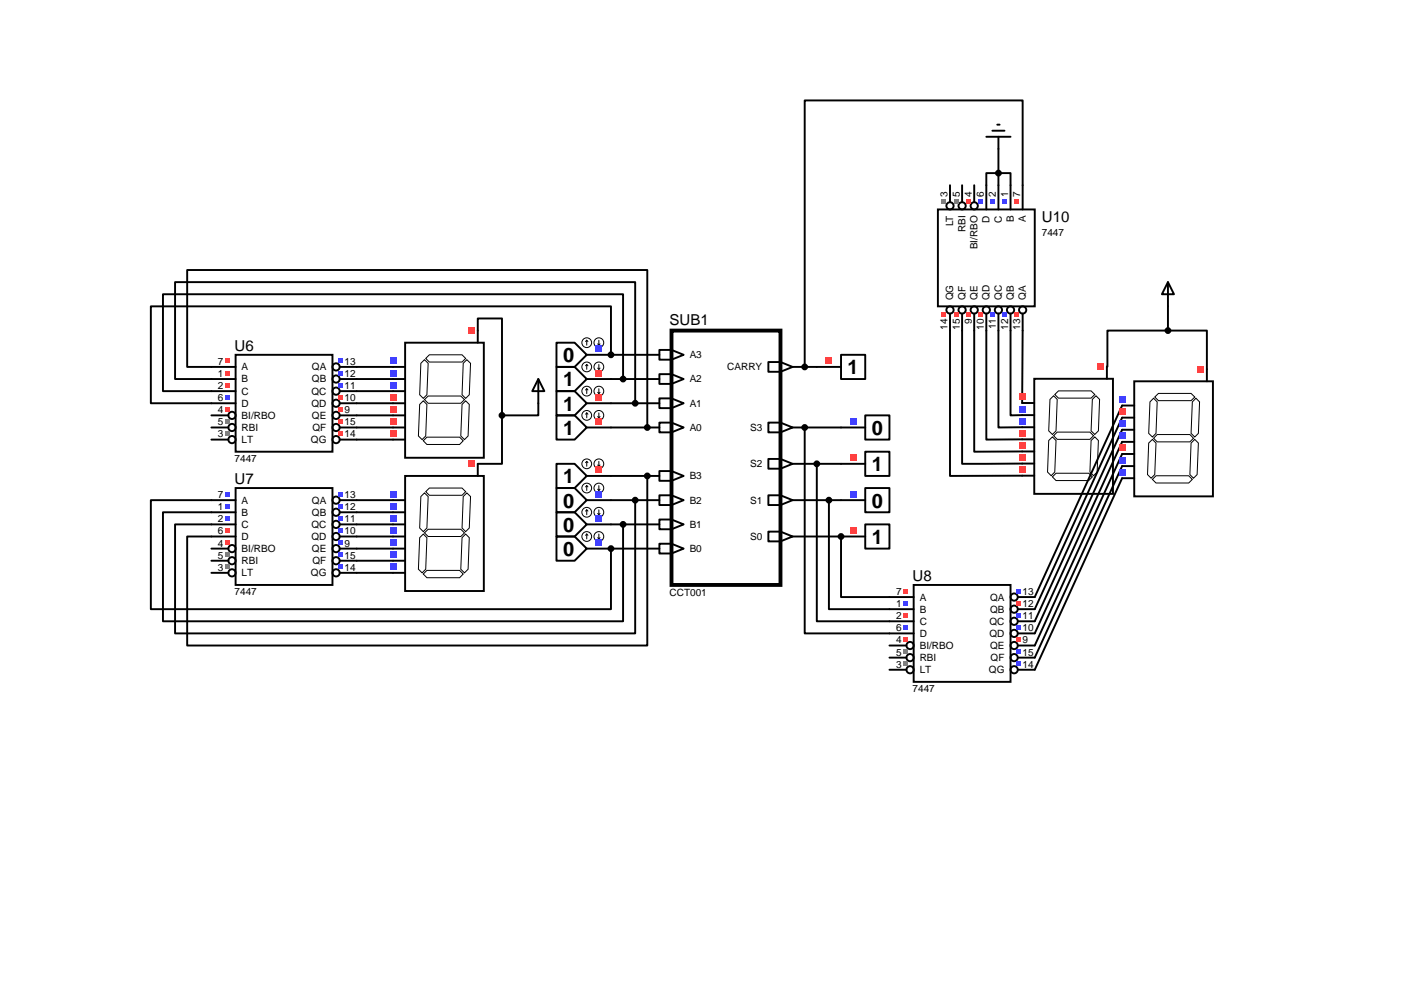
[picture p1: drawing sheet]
<svg xmlns="http://www.w3.org/2000/svg" width="297mm" height="210mm" viewBox="0 0 297 210" stroke-linecap="round" stroke-linejoin="round" font-family="sans-serif">
<g fill="none" stroke="#000" stroke-width=".41">
<path d="M206.9 38.8v-2.5h5.1v2.5M209.4 31.2v7.6M214.5 38.8v-17.7h-45.7v55.8M44.3 79.5h-7.6v-20.3h96.5v25.4M44.3 76.9h-5v-20.3h96.5v33M74.8 76.9h7.6M74.8 79.5h7.6M100.2 69.3v-2.5h5.1v20.3M128.2 79.5h10.1M130.7 79.5v-17.8h-96.5v20.3h10.1M138.3 73.4h2.6l2.5 1-2.5 1h-2.6zM138.3 78.5h2.6l2.5 1-2.5 1h-2.6z"/>
<path d="M138.3 74.4h-10.1v-10.2h-96.6v20.4h12.7M140.9 73.4v2M140.9 78.5v2M161.2 75.9h2.5l2.6 1-2.6 1.1h-2.5zM163.7 75.9v2.1M166.3 76.9h10.1M176.4 74.4h5.1v5.1h-5.1zM199.3 69.3v30.5l15.1-.1M201.8 69.3v28l12.6-.1M204.4 69.3v25.4h10M206.9 69.3v22.9l7.5-.1M209.4 69.3v20.3h5"/>
<path d="M212 69.3v17.8l2.4-.1M214.5 69.3l-.1 15.2M245 69.3h-12.7v7.6h-.1M245 69.3h8.2v8.1M245 64.2v5.1M74.8 82h7.6M74.8 84.6h7.6M74.8 87.1h7.6M74.8 89.6h7.6M74.8 92.2h7.6M105.3 87.1v10.2h-5.1M112.9 84.6v2.5h-7.6"/>
<path d="M128.2 84.6h10.1M128.2 89.6h10.1M128.2 99.8h10.1M135.8 99.8v35.6h-96.5v-22.9h5M138.3 83.5h2.6l2.5 1.1-2.5 1h-2.6zM138.3 88.6h2.6l2.5 1-2.5 1.1h-2.6zM138.3 98.8h2.6l2.5 1-2.5 1h-2.6zM140.9 83.5v2.1M140.9 88.6v2.1M140.9 98.8v2M161.2 88.6h2.5l2.6 1-2.6 1.1h-2.5zM161.2 96.2h2.5l2.6 1.1-2.6 1h-2.5z"/>
<path d="M163.7 88.6v2.1M163.7 96.2v2.1M166.3 89.6h10.1M166.3 97.3h10.1M168.8 89.6v43.2h17.8M171.3 97.3v33h15.3M235.4 85l-18.3 40.2M235.4 87.6l-18.3 40.1M235.4 90.1l-18.3 40.2M235.4 92.7l-18.3 40.1M235.4 95.2l-18.3 40.2M235.4 97.7l-18.3 40.2"/>
<path d="M44.3 104.9h-12.7v22.8h96.6v-12.7h10.1M44.3 107.4h-10.1v22.9h96.5v-20.3M74.8 104.9h7.6M74.8 107.4h7.6M74.8 110h7.6M74.8 112.5h7.6M74.8 115h7.6M74.8 117.6h7.6M128.2 104.9h10.1M128.2 110h10.1M133.2 104.9v27.9h-96.5v-22.8h7.6M138.3 103.9h2.6l2.5 1-2.5 1h-2.6z"/>
<path d="M138.3 108.9h2.6l2.5 1.1-2.5 1h-2.6zM138.3 114h2.6l2.5 1-2.5 1.1h-2.6zM140.9 103.9v2M140.9 108.9v2.1M140.9 114v2.1M161.2 111.5h2.5l2.6 1-2.6 1h-2.5zM161.2 103.9h2.5l2.6 1-2.6 1h-2.5zM163.7 103.9v2M163.7 111.5v2M166.3 112.5h10.1v12.7h10.2M166.3 104.9h10.1M173.9 104.9v22.8h12.7"/>
<path d="M235.4 100.3l-18.3 40.1M74.8 120.1h7.6"/>
</g>
<g fill="#000">
<circle cx="128.2" cy="74.4" r=".2"/>
<circle cx="128.2" cy="115" r=".2"/>
<circle cx="176.4" cy="112.5" r=".2"/>
</g>
<path d="M140.9 69.3h22.8v53.4h-22.8z" fill="none" stroke="#000" stroke-width=".81"/>
<path d="M173.2 75h1.3v1.3h-1.3z" fill="#ff4040"/>
<path d="M176.4 89.6h5.1M181.5 87.1h5.1v5.1h-5.1z" fill="none" stroke="#000" stroke-width=".41"/>
<path d="M178.3 87.7h1.3v1.3h-1.3z" fill="#4040ff"/>
<path d="M176.4 97.3h5.1M181.5 94.7h5.1v5.1h-5.1z" fill="none" stroke="#000" stroke-width=".41"/>
<path d="M178.3 95.4h1.3v1.2h-1.3z" fill="#ff4040"/>
<path d="M176.4 104.9h5.1M181.5 102.3h5.1v5.1h-5.1z" fill="none" stroke="#000" stroke-width=".41"/>
<path d="M178.3 103h1.3v1.3h-1.3z" fill="#4040ff"/>
<path d="M176.4 112.5h5.1M181.5 110h5.1v5h-5.1z" fill="none" stroke="#000" stroke-width=".41"/>
<path d="M178.3 110.6h1.3v1.3h-1.3z" fill="#ff4040"/>
<path d="M116.7 71.9h3.8l2.6 2.5-2.6 2.5h-3.8zM123.1 74.4h5.1" fill="none" stroke="#000" stroke-width=".41"/>
<g fill="none" stroke="#000" stroke-width=".21">
<path d="M123.1 71.3l-.3 .3M123.1 71.3l.2 .3M123.1 71.3v1.1M125.4 72.1l.2 .3M125.6 71.3v1.1M125.9 72.1l-.3 .3"/>
<circle cx="123.1" cy="71.9" r="1.02"/>
<circle cx="125.6" cy="71.9" r="1.02"/>
</g>
<path d="M125 72.5h1.3v1.3h-1.3z" fill="#4040ff"/>
<path d="M116.7 76.9h3.8l2.6 2.6-2.6 2.5h-3.8zM123.1 79.5h5.1" fill="none" stroke="#000" stroke-width=".41"/>
<g fill="none" stroke="#000" stroke-width=".21">
<path d="M123.1 76.4l-.3 .3M123.1 76.4l.2 .3M123.1 76.4v1.1M125.4 77.2l.2 .3M125.6 76.4v1.1M125.9 77.2l-.3 .3"/>
<circle cx="123.1" cy="76.9" r="1.02"/>
<circle cx="125.6" cy="76.9" r="1.02"/>
</g>
<path d="M125 77.6h1.3v1.3h-1.3z" fill="#ff4040"/>
<path d="M116.7 82h3.8l2.6 2.6-2.6 2.5h-3.8zM123.1 84.6h5.1" fill="none" stroke="#000" stroke-width=".41"/>
<g fill="none" stroke="#000" stroke-width=".21">
<path d="M123.1 81.5l-.3 .3M123.1 81.5l.2 .3M123.1 81.5v1M125.4 82.3l.2 .2M125.6 81.5v1M125.9 82.3l-.3 .2"/>
<circle cx="123.1" cy="82" r="1.02"/>
<circle cx="125.6" cy="82" r="1.02"/>
</g>
<path d="M125 82.7h1.3v1.2h-1.3z" fill="#ff4040"/>
<path d="M116.7 87.1h3.8l2.6 2.5-2.6 2.6h-3.8zM123.1 89.6h5.1" fill="none" stroke="#000" stroke-width=".41"/>
<g fill="none" stroke="#000" stroke-width=".21">
<path d="M123.1 86.6l-.3 .3M123.1 86.6l.2 .3M123.1 86.6v1M125.4 87.3l.2 .3M125.6 86.6v1M125.9 87.3l-.3 .3"/>
<circle cx="123.1" cy="87.1" r="1.02"/>
<circle cx="125.6" cy="87.1" r="1.02"/>
</g>
<path d="M125 87.7h1.3v1.3h-1.3z" fill="#ff4040"/>
<path d="M116.7 97.3h3.8l2.6 2.5-2.6 2.5h-3.8zM123.1 99.8h5.1" fill="none" stroke="#000" stroke-width=".41"/>
<g fill="none" stroke="#000" stroke-width=".21">
<path d="M123.1 96.7l-.3 .3M123.1 96.7l.2 .3M123.1 96.7v1.1M125.4 97.5l.2 .3M125.6 96.7v1.1M125.9 97.5l-.3 .3"/>
<circle cx="123.1" cy="97.3" r="1.02"/>
<circle cx="125.6" cy="97.3" r="1.02"/>
</g>
<path d="M125 97.9h1.3v1.3h-1.3z" fill="#ff4040"/>
<path d="M116.7 102.3h3.8l2.6 2.6-2.6 2.5h-3.8zM123.1 104.9h5.1" fill="none" stroke="#000" stroke-width=".41"/>
<g fill="none" stroke="#000" stroke-width=".21">
<path d="M123.1 101.8l-.3 .3M123.1 101.8l.2 .3M123.1 101.8v1.1M125.4 102.6l.2 .3M125.6 101.8v1.1M125.9 102.6l-.3 .3"/>
<circle cx="123.1" cy="102.3" r="1.02"/>
<circle cx="125.6" cy="102.3" r="1.02"/>
</g>
<path d="M125 103h1.3v1.3h-1.3z" fill="#4040ff"/>
<path d="M116.7 107.4h3.8l2.6 2.6-2.6 2.5h-3.8zM123.1 110h5.1" fill="none" stroke="#000" stroke-width=".41"/>
<g fill="none" stroke="#000" stroke-width=".21">
<path d="M123.1 106.9l-.3 .3M123.1 106.9l.2 .3M123.1 106.9v1M125.4 107.7l.2 .2M125.6 106.9v1M125.9 107.7l-.3 .2"/>
<circle cx="123.1" cy="107.4" r="1.02"/>
<circle cx="125.6" cy="107.4" r="1.02"/>
</g>
<path d="M125 108.1h1.3v1.2h-1.3z" fill="#4040ff"/>
<path d="M116.7 112.5h3.8l2.6 2.5-2.6 2.6h-3.8zM123.1 115h5.1" fill="none" stroke="#000" stroke-width=".41"/>
<g fill="none" stroke="#000" stroke-width=".21">
<path d="M123.1 112l-.3 .3M123.1 112l.2 .3M123.1 112v1M125.4 112.7l.2 .3M125.6 112v1M125.9 112.7l-.3 .3"/>
<circle cx="123.1" cy="112.5" r="1.02"/>
<circle cx="125.6" cy="112.5" r="1.02"/>
</g>
<path d="M125 113.1h1.3v1.3h-1.3z" fill="#4040ff"/>
<path d="M82.4 76.9h2.6M82.4 79.5h2.6M85 71.9h16.5v24.1h-16.5zM100.2 69.3v2.6M82.4 82h2.6M82.4 84.6h2.6M82.4 87.1h2.6M82.4 89.6h2.6M82.4 92.2h2.6" fill="none" stroke="#000" stroke-width=".41"/>
<path d="M89 75.4l.8 .8-.2 6.6-.8 .7-.8-.7 .3-6.6zM89.3 75.2l.8-.8h6.8l.8 .8-.8 .7h-6.8zM97.9 75.4l.8 .8-.3 6.6-.7 .7-.8-.7 .3-6.6zM88 84.8l.8-.8 .8 .8-.3 6.6-.8 .8-.7-.8zM88.8 92.4l.8-.7h6.8l.8 .7-.8 .8h-6.8zM89 83.8l.8-.8h6.9l.7 .8-.7 .8h-6.9zM96.9 84.8l.8-.8 .7 .8-.2 6.6-.8 .8-.7-.8z" fill="none" stroke="#000" stroke-width=".21"/>
<g fill="#4040ff">
<path d="M81.8 75h1.3v1.3h-1.3z"/>
<path d="M81.8 77.6h1.3v1.3h-1.3z"/>
<path d="M81.8 80.1h1.3v1.3h-1.3z"/>
</g>
<g fill="#ff4040">
<path d="M81.8 82.7h1.3v1.2h-1.3z"/>
<path d="M81.8 85.2h1.3v1.3h-1.3z"/>
<path d="M81.8 87.7h1.3v1.3h-1.3z"/>
<path d="M81.8 90.3h1.3v1.3h-1.3z"/>
<path d="M98.3 68.7h1.3v1.3h-1.3z"/>
</g>
<path d="M85 99.8h16.5v24.1h-16.5zM100.2 97.3v2.5M82.4 104.9h2.6M82.4 107.4h2.6M82.4 110h2.6M82.4 112.5h2.6M82.4 115h2.6M82.4 117.6h2.6M82.4 120.1h2.6" fill="none" stroke="#000" stroke-width=".41"/>
<path d="M88.3 104.1l.7-.7 .8 .7-.2 6.6-.8 .8-.8-.8zM88.8 112l.8 .7-.3 6.7-.8 .7-.7-.7 .2-6.7zM89 111.7l.8-.7h6.9l.7 .7-.7 .8h-6.9zM89.3 103.1l.8-.8h6.8l.8 .8-.8 .8h-6.8zM96.9 112.7l.8-.7 .7 .7-.2 6.7-.8 .7-.7-.7zM97.2 104.1l.7-.7 .8 .7-.3 6.6-.7 .8-.8-.8zM88.8 120.4l.8-.8h6.8l.8 .8-.8 .7h-6.8z" fill="none" stroke="#000" stroke-width=".21"/>
<g fill="#4040ff">
<path d="M81.8 103h1.3v1.3h-1.3z"/>
<path d="M81.8 105.5h1.3v1.3h-1.3z"/>
<path d="M81.8 108.1h1.3v1.2h-1.3z"/>
<path d="M81.8 110.6h1.3v1.3h-1.3z"/>
<path d="M81.8 113.1h1.3v1.3h-1.3z"/>
<path d="M81.8 115.7h1.3v1.3h-1.3z"/>
<path d="M81.8 118.2h1.3v1.3h-1.3z"/>
</g>
<path d="M98.3 96.6h1.3v1.3h-1.3z" fill="#ff4040"/>
<g fill="none" stroke="#000" stroke-width=".41">
<path d="M44.3 76.9h5.1M44.3 79.5h5.1M49.4 74.4h20.3v20.3h-20.3zM71.3 76.9h3.5M71.3 79.5h3.5M44.3 82h5.1M44.3 84.6h5.1M44.3 87.1h3.6M44.3 89.6h3.6M44.3 92.2h3.6M71.3 82h3.5M71.3 84.6h3.5"/>
<path d="M71.3 87.1h3.5M71.3 89.6h3.5M71.3 92.2h3.5"/>
<circle cx="70.5" cy="79.5" r=".76"/>
<circle cx="70.5" cy="76.9" r=".76"/>
<circle cx="48.7" cy="92.2" r=".76"/>
<circle cx="48.7" cy="87.1" r=".76"/>
<circle cx="48.7" cy="89.6" r=".76"/>
<circle cx="70.5" cy="84.6" r=".76"/>
<circle cx="70.5" cy="92.2" r=".76"/>
<circle cx="70.5" cy="87.1" r=".76"/>
<circle cx="70.5" cy="89.6" r=".76"/>
<circle cx="70.5" cy="82" r=".76"/>
</g>
<path d="M47.3 75.2h1v1h-1z" fill="#ff4040"/>
<path d="M70.9 75.2h1v1h-1z" fill="#4040ff"/>
<path d="M47.3 77.7h1v1h-1z" fill="#ff4040"/>
<path d="M70.9 77.7h1v1h-1z" fill="#4040ff"/>
<path d="M47.3 80.2h1v1.1h-1z" fill="#ff4040"/>
<g fill="#4040ff">
<path d="M70.9 80.2h1v1.1h-1z"/>
<path d="M47.3 82.8h1v1h-1z"/>
</g>
<g fill="#ff4040">
<path d="M70.9 82.8h1v1h-1z"/>
<path d="M47.3 85.3h1v1.1h-1z"/>
<path d="M70.9 85.3h1v1.1h-1z"/>
</g>
<path d="M47.3 87.9h1v1h-1z" fill="#808080"/>
<path d="M70.9 87.9h1v1h-1z" fill="#ff4040"/>
<path d="M47.3 90.4h1v1h-1z" fill="#808080"/>
<path d="M70.9 90.4h1v1h-1z" fill="#ff4040"/>
<g fill="none" stroke="#000" stroke-width=".41">
<path d="M44.3 104.9h5.1M44.3 107.4h5.1M44.3 110h5.1M44.3 112.5h5.1M44.3 115h3.6M44.3 117.6h3.6M49.4 102.3h20.3v20.4h-20.3zM71.3 104.9h3.5M71.3 107.4h3.5M71.3 110h3.5M71.3 112.5h3.5M71.3 115h3.5"/>
<path d="M71.3 117.6h3.5M44.3 120.1h3.6M71.3 120.1h3.5"/>
<circle cx="48.7" cy="117.6" r=".76"/>
<circle cx="48.7" cy="115" r=".76"/>
<circle cx="70.5" cy="110" r=".76"/>
<circle cx="70.5" cy="117.6" r=".76"/>
<circle cx="70.5" cy="104.9" r=".76"/>
<circle cx="70.5" cy="112.5" r=".76"/>
<circle cx="70.5" cy="115" r=".76"/>
<circle cx="70.5" cy="107.4" r=".76"/>
<circle cx="48.7" cy="120.1" r=".76"/>
<circle cx="70.5" cy="120.1" r=".76"/>
</g>
<g fill="#4040ff">
<path d="M47.3 103.1h1v1h-1z"/>
<path d="M70.9 103.1h1v1h-1z"/>
<path d="M47.3 105.6h1v1.1h-1z"/>
<path d="M70.9 105.6h1v1.1h-1z"/>
<path d="M47.3 108.2h1v1h-1z"/>
<path d="M70.9 108.2h1v1h-1z"/>
</g>
<path d="M47.3 110.7h1v1.1h-1z" fill="#ff4040"/>
<path d="M70.9 110.7h1v1.1h-1z" fill="#4040ff"/>
<path d="M47.3 113.3h1v1h-1z" fill="#ff4040"/>
<path d="M70.9 113.3h1v1h-1z" fill="#4040ff"/>
<path d="M47.3 115.8h1v1h-1z" fill="#808080"/>
<path d="M70.9 115.8h1v1h-1z" fill="#4040ff"/>
<path d="M47.3 118.3h1v1.1h-1z" fill="#808080"/>
<path d="M70.9 118.3h1v1.1h-1z" fill="#4040ff"/>
<path d="M112.9 79.5l1.3 2.5h-2.5zM112.9 79.5v5.1M237.9 80h16.5v24.1h-16.5zM253.2 77.4v2.6M235.4 85h2.5M235.4 87.6h2.5M235.4 90.1h2.5M235.4 92.7h2.5M235.4 95.2h2.5M235.4 97.7h2.5M235.4 100.3h2.5" fill="none" stroke="#000" stroke-width=".41"/>
<g fill="#000" stroke="#000" stroke-width=".41">
<circle cx="128.2" cy="74.4" r=".51"/>
<circle cx="130.7" cy="79.5" r=".51"/>
<circle cx="105.3" cy="87.1" r=".51"/>
<circle cx="133.2" cy="84.6" r=".51"/>
<circle cx="135.8" cy="99.8" r=".51"/>
<circle cx="135.8" cy="89.6" r=".51"/>
<circle cx="128.2" cy="115" r=".51"/>
<circle cx="130.7" cy="110" r=".51"/>
<circle cx="133.2" cy="104.9" r=".51"/>
</g>
<path d="M241 92.9l.7-.8 .8 .8-.3 6.6-.7 .8-.8-.8zM242 83.5l.7 .8-.2 6.6-.8 .7-.7-.7 .2-6.6zM242.2 83.3l.8-.8h6.9l.7 .8-.7 .7h-6.9zM242.7 91.1h6.9l.8 .8-.8 .8h-6.9l-.7-.8zM249.9 92.9l.7-.8 .8 .8-.3 6.6-.7 .8-.8-.8zM250.9 83.5l.7 .8-.2 6.6-.8 .7-.7-.7 .2-6.6zM241.7 100.5l.8-.7h6.9l.7 .7-.7 .8h-6.9z" fill="none" stroke="#000" stroke-width=".21"/>
<path d="M234.8 83.1h1.2v1.3h-1.2z" fill="#4040ff"/>
<path d="M234.8 85.7h1.2v1.3h-1.2z" fill="#ff4040"/>
<g fill="#4040ff">
<path d="M234.8 88.2h1.2v1.3h-1.2z"/>
<path d="M234.8 90.8h1.2v1.2h-1.2z"/>
</g>
<path d="M234.8 93.3h1.2v1.3h-1.2z" fill="#ff4040"/>
<g fill="#4040ff">
<path d="M234.8 95.8h1.2v1.3h-1.2z"/>
<path d="M234.8 98.4h1.2v1.3h-1.2z"/>
</g>
<path d="M251.3 76.8h1.3v1.3h-1.3z" fill="#ff4040"/>
<path d="M217 79.4h16.5v24.2h-16.5zM232.2 76.9v2.5M214.4 84.5h2.6M214.4 87h2.6M214.4 89.6h2.6M214.4 92.1h2.6M214.4 94.7h2.6M214.4 97.2h2.6M214.4 99.7h2.6" fill="none" stroke="#000" stroke-width=".41"/>
<path d="M220 92.4l.8-.8 .7 .8-.2 6.6-.8 .7-.8-.7zM220.3 83.7l.7-.7 .8 .7-.3 6.6-.7 .8-.8-.8zM220.8 100l.7-.8h6.9l.7 .8-.7 .8h-6.9zM221 91.4l.8-.8h6.8l.8 .8-.8 .7h-6.8zM221.3 82.7l.7-.7h6.9l.8 .7-.8 .8h-6.9zM228.9 92.4l.8-.8 .7 .8-.2 6.6-.8 .7-.8-.7zM229.1 83.7l.8-.7 .8 .7-.3 6.6-.7 .8-.8-.8z" fill="none" stroke="#000" stroke-width=".21"/>
<path d="M213.8 82.6h1.3v1.3h-1.3z" fill="#ff4040"/>
<g fill="#4040ff">
<path d="M213.8 85.1h1.3v1.3h-1.3z"/>
<path d="M213.8 87.7h1.3v1.3h-1.3z"/>
</g>
<g fill="#ff4040">
<path d="M213.8 90.2h1.3v1.3h-1.3z"/>
<path d="M213.8 92.8h1.3v1.3h-1.3z"/>
<path d="M213.8 95.3h1.3v1.3h-1.3z"/>
<path d="M213.8 97.8h1.3v1.3h-1.3z"/>
<path d="M230.3 76.3h1.3v1.2h-1.3z"/>
</g>
<g fill="none" stroke="#000" stroke-width=".41">
<path d="M245 59.2l1.3 2.5h-2.6zM245 59.2v5M186.6 125.2h5.1M186.6 127.7h5.1M186.6 130.3h5.1M186.6 132.8h5.1M186.6 135.4h3.5M186.6 137.9h3.5M191.7 122.7h20.3v20.3h-20.3zM213.5 125.2h3.6M213.5 127.7h3.6M213.5 130.3h3.6"/>
<path d="M213.5 132.8h3.6M213.5 135.4h3.6M213.5 137.9h3.6M186.6 140.4h3.5M213.5 140.4h3.6"/>
<circle cx="190.9" cy="135.4" r=".76"/>
<circle cx="190.9" cy="137.9" r=".76"/>
<circle cx="212.7" cy="127.7" r=".76"/>
<circle cx="212.7" cy="130.3" r=".76"/>
<circle cx="212.7" cy="125.2" r=".76"/>
<circle cx="212.7" cy="135.4" r=".76"/>
<circle cx="212.7" cy="137.9" r=".76"/>
<circle cx="212.7" cy="132.8" r=".76"/>
<circle cx="190.9" cy="140.4" r=".76"/>
<circle cx="212.7" cy="140.4" r=".76"/>
</g>
<path d="M189.5 123.4h1v1.1h-1z" fill="#ff4040"/>
<g fill="#4040ff">
<path d="M213.1 123.4h1.1v1.1h-1.1z"/>
<path d="M189.5 126h1v1h-1z"/>
</g>
<g fill="#ff4040">
<path d="M213.1 126h1.1v1h-1.1z"/>
<path d="M189.5 128.5h1v1h-1z"/>
</g>
<g fill="#4040ff">
<path d="M213.1 128.5h1.1v1h-1.1z"/>
<path d="M189.5 131h1v1.1h-1z"/>
<path d="M213.1 131h1.1v1.1h-1.1z"/>
</g>
<g fill="#ff4040">
<path d="M189.5 133.6h1v1h-1z"/>
<path d="M213.1 133.6h1.1v1h-1.1z"/>
</g>
<path d="M189.5 136.1h1v1.1h-1z" fill="#808080"/>
<path d="M213.1 136.1h1.1v1.1h-1.1z" fill="#4040ff"/>
<path d="M189.5 138.7h1v1h-1z" fill="#808080"/>
<path d="M213.1 138.7h1.1v1h-1.1z" fill="#4040ff"/>
<g fill="#000" stroke="#000" stroke-width=".41">
<circle cx="168.8" cy="89.6" r=".51"/>
<circle cx="171.3" cy="97.3" r=".51"/>
<circle cx="173.9" cy="104.9" r=".51"/>
<circle cx="176.4" cy="112.5" r=".51"/>
</g>
<g fill="none" stroke="#000" stroke-width=".41">
<path d="M199.3 38.8v3.6M201.8 38.8v3.6M204.4 38.8v3.6M206.9 38.8v5.1M209.4 38.8v5.1M212 38.8v5.1M214.5 38.8v5.1M196.7 43.9h20.4v20.3h-20.4zM199.3 65.8v3.5M201.8 65.8v3.5M204.4 65.8v3.5M206.9 65.8v3.5"/>
<path d="M209.4 65.8v3.5M212 65.8v3.5M214.5 65.8v3.5"/>
<circle cx="199.3" cy="43.2" r=".76"/>
<circle cx="201.8" cy="43.2" r=".76"/>
<circle cx="204.4" cy="43.2" r=".76"/>
<circle cx="199.3" cy="65" r=".76"/>
<circle cx="201.8" cy="65" r=".76"/>
<circle cx="204.4" cy="65" r=".76"/>
<circle cx="206.9" cy="65" r=".76"/>
<circle cx="209.4" cy="65" r=".76"/>
<circle cx="212" cy="65" r=".76"/>
<circle cx="214.5" cy="65" r=".76"/>
</g>
<g fill="#ff4040">
<path d="M212.7 41.8h1.1v1h-1.1z"/>
<path d="M212.7 65.4h1.1v1h-1.1z"/>
</g>
<g fill="#4040ff">
<path d="M210.2 41.8h1v1h-1z"/>
<path d="M210.2 65.4h1v1h-1z"/>
<path d="M207.7 41.8h1v1h-1z"/>
<path d="M207.7 65.4h1v1h-1z"/>
<path d="M205.1 41.8h1.1v1h-1.1z"/>
</g>
<g fill="#ff4040">
<path d="M205.1 65.4h1.1v1h-1.1z"/>
<path d="M202.6 41.8h1v1h-1z"/>
<path d="M202.6 65.4h1v1h-1z"/>
</g>
<path d="M200 41.8h1.1v1h-1.1z" fill="#808080"/>
<path d="M200 65.4h1.1v1h-1.1z" fill="#ff4040"/>
<path d="M197.5 41.8h1v1h-1z" fill="#808080"/>
<path d="M197.5 65.4h1v1h-1z" fill="#ff4040"/>
<g fill="#000" stroke="#000" stroke-width=".41">
<circle cx="209.4" cy="36.3" r=".51"/>
<circle cx="168.8" cy="76.9" r=".51"/>
<circle cx="245" cy="69.3" r=".51"/>
</g>
<path d="M206.9 28.7h5.1M208.2 27.4h2.5M209.2 26.1h.5M209.4 28.7v2.5" fill="none" stroke="#000" stroke-width=".41"/>
<g font-size="4.2">
<text x="118.1" y="76">0</text>
<text x="118.1" y="81">1</text>
<text x="177.8" y="78.5">1</text>
<text x="118.1" y="86.1">1</text>
<text x="118.1" y="91.2">1</text>
<text x="182.9" y="91.2">0</text>
<text x="118.1" y="101.4">1</text>
<text x="182.9" y="98.8">1</text>
<text x="118.1" y="106.4">0</text>
<text x="182.9" y="106.4">0</text>
<text x="118.1" y="111.5">0</text>
<text x="118.1" y="116.6">0</text>
<text x="182.9" y="114.1">1</text>
</g>
<g font-size="3.2">
<text x="218.5" y="46.6">U10</text>
<text x="140.5" y="68.2">SUB1</text>
<text x="49.2" y="73.5">U6</text>
<text x="49.2" y="101.5">U7</text>
<text x="191.5" y="121.8">U8</text>
</g>
<g font-size="2.1">
<text x="198.8" y="41.4" transform="rotate(-90 198.8 41.4)">3</text>
<text x="201.3" y="41.4" transform="rotate(-90 201.3 41.4)">5</text>
<text x="203.9" y="41.4" transform="rotate(-90 203.9 41.4)">4</text>
<text x="206.4" y="41.4" transform="rotate(-90 206.4 41.4)">6</text>
<text x="208.9" y="41.4" transform="rotate(-90 208.9 41.4)">2</text>
<text x="211.5" y="41.4" transform="rotate(-90 211.5 41.4)">1</text>
<text x="214" y="41.4" transform="rotate(-90 214 41.4)">7</text>
<text x="200" y="47.5" transform="rotate(-90 200 47.5)">LT</text>
<text x="207.6" y="46.7" transform="rotate(-90 207.6 46.7)">D</text>
<text x="210.1" y="46.7" transform="rotate(-90 210.1 46.7)">C</text>
<text x="212.7" y="46.6" transform="rotate(-90 212.7 46.6)">B</text>
<text x="215.2" y="46.6" transform="rotate(-90 215.2 46.6)">A</text>
<text x="202.5" y="48.7" transform="rotate(-90 202.5 48.7)">RBI</text>
<text x="205.1" y="52.3" transform="rotate(-90 205.1 52.3)">BI/RBO</text>
<text x="218.5" y="49.4">7447</text>
<text x="200" y="63" transform="rotate(-90 200 63)">QG</text>
<text x="202.5" y="63" transform="rotate(-90 202.5 63)">QF</text>
<text x="205.1" y="63" transform="rotate(-90 205.1 63)">QE</text>
<text x="207.6" y="63" transform="rotate(-90 207.6 63)">QD</text>
<text x="210.1" y="63" transform="rotate(-90 210.1 63)">QC</text>
<text x="212.7" y="63" transform="rotate(-90 212.7 63)">QB</text>
<text x="215.2" y="63" transform="rotate(-90 215.2 63)">QA</text>
<text x="198.8" y="69.1" transform="rotate(-90 198.8 69.1)">14</text>
<text x="201.3" y="69.1" transform="rotate(-90 201.3 69.1)">15</text>
<text x="203.9" y="67.9" transform="rotate(-90 203.9 67.9)">9</text>
<text x="206.4" y="69.1" transform="rotate(-90 206.4 69.1)">10</text>
<text x="208.9" y="69" transform="rotate(-90 208.9 69)">11</text>
<text x="211.5" y="69.1" transform="rotate(-90 211.5 69.1)">12</text>
<text x="214" y="69.1" transform="rotate(-90 214 69.1)">13</text>
<text x="45.7" y="76.5">7</text>
<text x="50.7" y="77.7">A</text>
<text x="65.4" y="77.7">QA</text>
<text x="72.3" y="76.5">13</text>
<text x="144.7" y="75.1">A3</text>
<text x="152.6" y="77.7">CARRY</text>
<text x="45.7" y="79">1</text>
<text x="45.7" y="81.6">2</text>
<text x="50.7" y="80.2">B</text>
<text x="50.7" y="82.7">C</text>
<text x="65.3" y="82.7">QC</text>
<text x="65.4" y="80.2">QB</text>
<text x="72.3" y="79">12</text>
<text x="72.3" y="81.6">11</text>
<text x="144.7" y="80.2">A2</text>
<text x="45.7" y="84.1">6</text>
<text x="45.7" y="86.7">4</text>
<text x="45.7" y="89.2">5</text>
<text x="50.7" y="85.3">D</text>
<text x="50.7" y="87.8">BI/RBO</text>
<text x="65.3" y="85.3">QD</text>
<text x="65.4" y="87.8">QE</text>
<text x="72.3" y="84.1">10</text>
<text x="72.3" y="86.7">9</text>
<text x="72.3" y="89.2">15</text>
<text x="144.7" y="85.3">A1</text>
<text x="45.7" y="91.7">3</text>
<text x="50.7" y="90.4">RBI</text>
<text x="50.7" y="92.9">LT</text>
<text x="65.2" y="92.9">QG</text>
<text x="65.5" y="90.4">QF</text>
<text x="72.3" y="91.7">14</text>
<text x="144.7" y="90.4">A0</text>
<text x="157.3" y="90.4">S3</text>
<text x="49.2" y="96.8">7447</text>
<text x="144.7" y="100.5">B3</text>
<text x="157.3" y="98">S2</text>
<text x="45.7" y="104.4">7</text>
<text x="45.7" y="107">1</text>
<text x="50.7" y="105.6">A</text>
<text x="65.4" y="105.6">QA</text>
<text x="72.3" y="104.4">13</text>
<text x="72.3" y="107">12</text>
<text x="144.7" y="105.6">B2</text>
<text x="157.3" y="105.6">S1</text>
<text x="45.7" y="109.5">2</text>
<text x="45.7" y="112.1">6</text>
<text x="50.7" y="108.1">B</text>
<text x="50.7" y="110.7">C</text>
<text x="50.7" y="113.2">D</text>
<text x="65.3" y="110.7">QC</text>
<text x="65.3" y="113.2">QD</text>
<text x="65.4" y="108.1">QB</text>
<text x="72.3" y="109.5">11</text>
<text x="72.3" y="112.1">10</text>
<text x="144.7" y="110.7">B1</text>
<text x="157.3" y="113.2">S0</text>
<text x="45.7" y="114.6">4</text>
<text x="45.7" y="117.1">5</text>
<text x="45.7" y="119.7">3</text>
<text x="50.7" y="115.8">BI/RBO</text>
<text x="50.7" y="118.3">RBI</text>
<text x="65.4" y="115.8">QE</text>
<text x="65.5" y="118.3">QF</text>
<text x="72.3" y="114.6">9</text>
<text x="72.3" y="117.1">15</text>
<text x="72.3" y="119.7">14</text>
<text x="144.7" y="115.8">B0</text>
<text x="49.2" y="124.8">7447</text>
<text x="50.7" y="120.8">LT</text>
<text x="65.2" y="120.8">QG</text>
<text x="140.5" y="125">CCT001</text>
<text x="188" y="124.8">7</text>
<text x="192.9" y="125.9">A</text>
<text x="207.7" y="125.9">QA</text>
<text x="214.5" y="124.8">13</text>
<text x="188" y="127.3">1</text>
<text x="188" y="129.8">2</text>
<text x="192.9" y="128.5">B</text>
<text x="192.9" y="131">C</text>
<text x="207.6" y="131">QC</text>
<text x="207.7" y="128.5">QB</text>
<text x="214.5" y="127.3">12</text>
<text x="214.5" y="129.8">11</text>
<text x="188" y="132.4">6</text>
<text x="188" y="134.9">4</text>
<text x="188" y="137.5">5</text>
<text x="192.9" y="133.5">D</text>
<text x="192.9" y="136.1">BI/RBO</text>
<text x="207.6" y="133.5">QD</text>
<text x="207.7" y="136.1">QE</text>
<text x="214.5" y="132.4">10</text>
<text x="214.5" y="134.9">9</text>
<text x="214.5" y="137.5">15</text>
<text x="188" y="140">3</text>
<text x="192.9" y="138.6">RBI</text>
<text x="192.9" y="141.2">LT</text>
<text x="207.5" y="141.2">QG</text>
<text x="207.8" y="138.6">QF</text>
<text x="214.5" y="140">14</text>
<text x="191.5" y="145.1">7447</text>
</g>
</svg>
